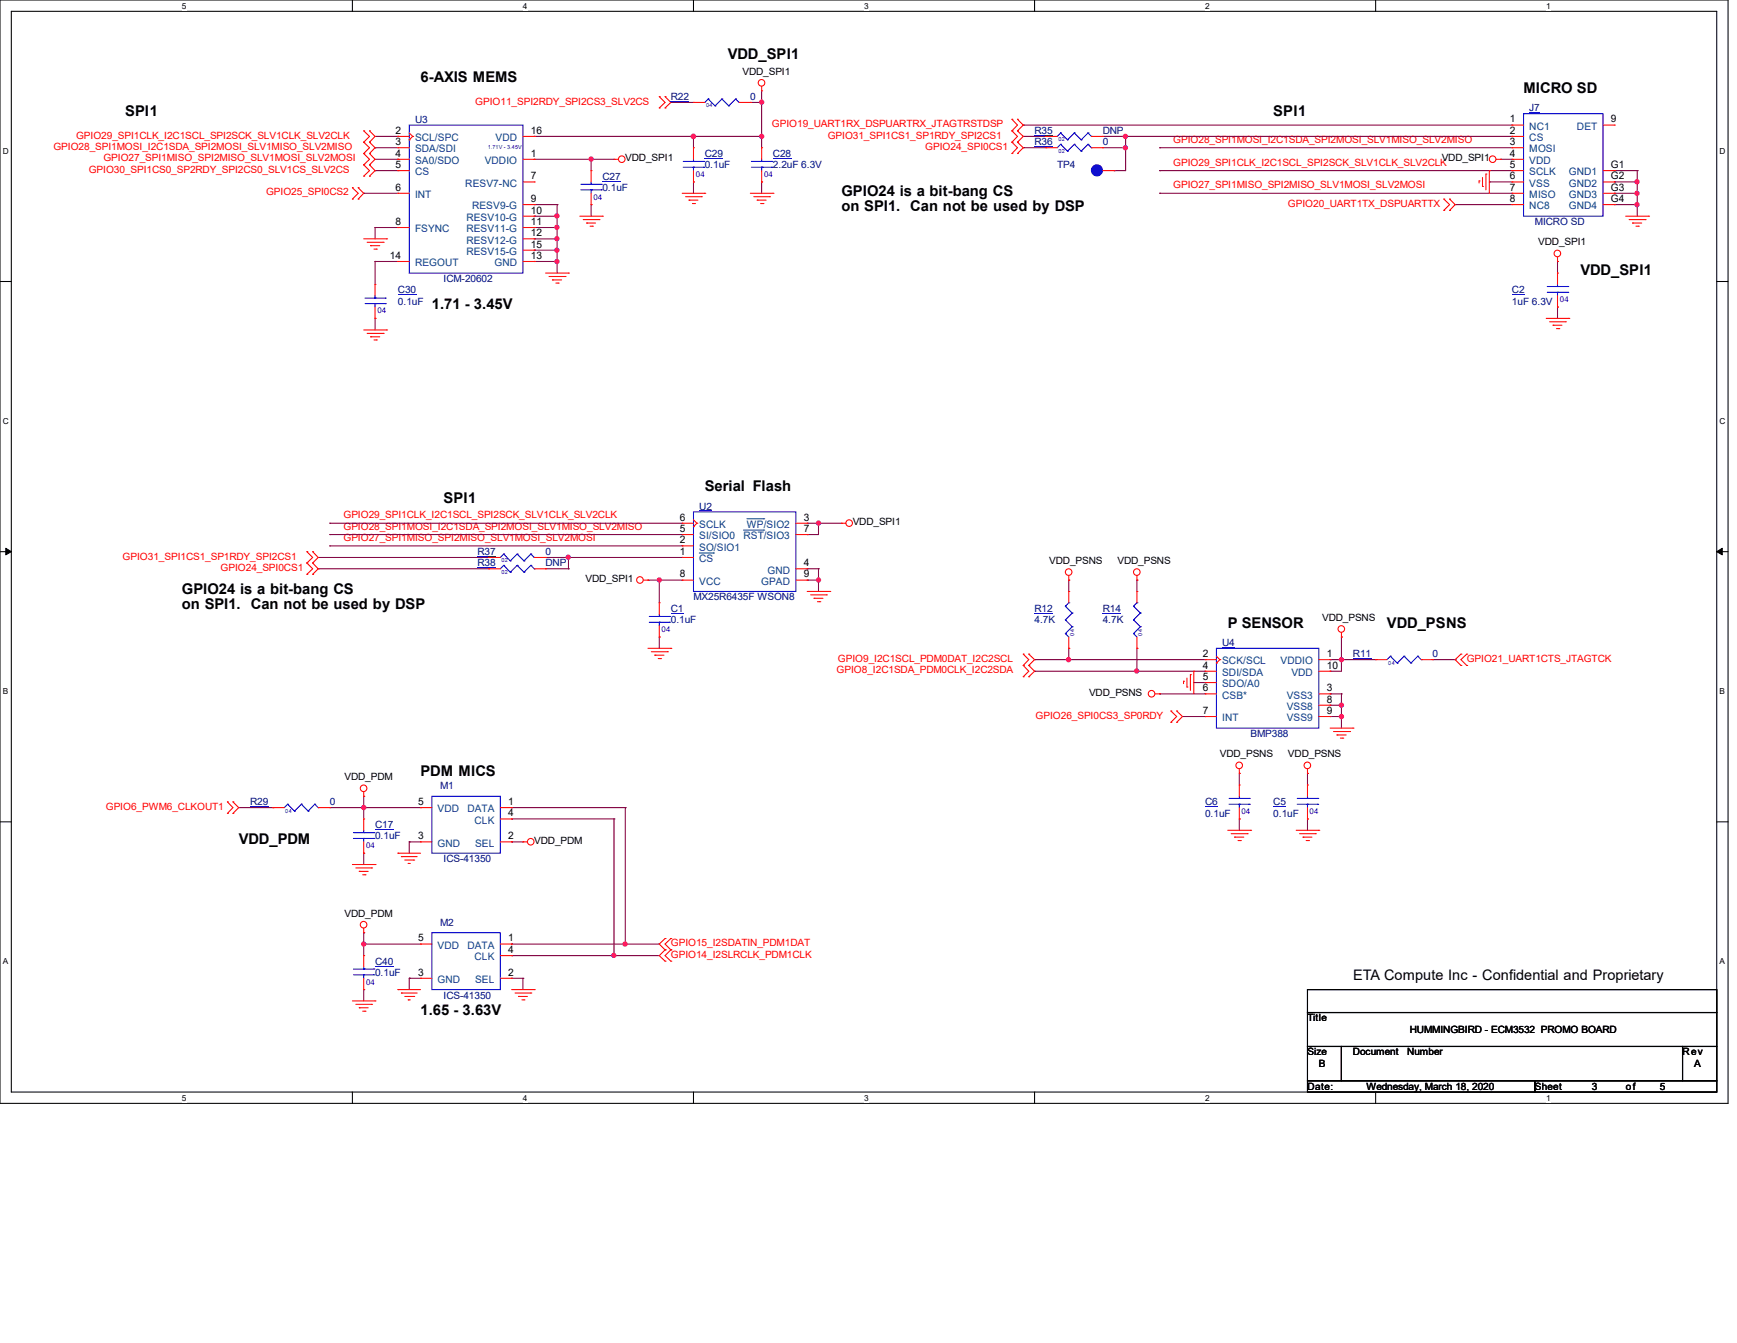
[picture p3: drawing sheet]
<svg xmlns="http://www.w3.org/2000/svg" width="279mm" height="216mm" viewBox="0 0 279 216" stroke-linecap="round" stroke-linejoin="round" font-family="sans-serif">
<path d="M0 0h278v177.4h-278zM1.8 1.8h274.3v173.8h-274.3z" fill="none" stroke="#000" stroke-width=".17"/>
<g fill="#fff">
<path d="M29.3 .2h.7v1.5h-.7z"/>
<path d="M29.3 175.8h.7v1.4h-.7z"/>
</g>
<path d="M56.7 0v1.8M56.7 175.6v1.8" fill="none" stroke="#000" stroke-width=".17"/>
<g fill="#fff">
<path d="M84.1 .2h.7v1.5h-.7z"/>
<path d="M84.1 175.8h.7v1.4h-.7z"/>
</g>
<path d="M111.5 0v1.8M111.5 175.6v1.8" fill="none" stroke="#000" stroke-width=".17"/>
<g fill="#fff">
<path d="M139 .2h.7v1.5h-.7z"/>
<path d="M139 175.8h.7v1.4h-.7z"/>
</g>
<path d="M166.4 0v1.8M166.4 175.6v1.8" fill="none" stroke="#000" stroke-width=".17"/>
<g fill="#fff">
<path d="M193.8 .2h.8v1.5h-.8z"/>
<path d="M193.8 175.8h.8v1.4h-.8z"/>
</g>
<path d="M221.3 0v1.8M221.3 175.6v1.8" fill="none" stroke="#000" stroke-width=".17"/>
<g fill="#fff">
<path d="M248.7 .2h.7v1.5h-.7z"/>
<path d="M248.7 175.8h.7v1.4h-.7z"/>
<path d="M.5 23.5h.9v1.5h-.9z"/>
<path d="M276.6 23.5h.9v1.5h-.9z"/>
<path d="M.5 67h.9v1.5h-.9z"/>
<path d="M276.6 67h.9v1.5h-.9z"/>
</g>
<path d="M0 45.3h1.8M276.1 45.3h1.9" fill="none" stroke="#000" stroke-width=".17"/>
<g fill="#fff">
<path d="M.5 110.4h.8v1.5h-.8z"/>
<path d="M276.6 110.4h.9v1.5h-.9z"/>
</g>
<path d="M0 88.7h1.8M276.1 88.7h1.9" fill="none" stroke="#000" stroke-width=".17"/>
<path d="M.9 88.1l.9 .6-.9 .5zM276.1 88.7l.9-.6v1.1z" fill="#000" stroke="#000" stroke-width=".16"/>
<g fill="#fff">
<path d="M.5 153.8h.8v1.5h-.8z"/>
<path d="M276.6 153.8h.9v1.5h-.9z"/>
</g>
<path d="M0 132.1h1.8M276.1 132.1h1.9M210.3 159.1h65.8v3.7h-65.8zM210.3 162.8h65.8v5.4h-65.8zM210.3 168.2h5.5v5.5h-5.5zM210.3 173.7h36.6v1.9h-36.6zM215.8 168.2h54.8v5.5h-54.8zM246.9 173.7h29.2v1.9h-29.2zM270.6 168.2h5.5v5.5h-5.5z" fill="none" stroke="#000" stroke-width=".17"/>
<g fill="none" stroke="#800040" stroke-width=".17">
<path d="M107.9 16.5h.1M107.9 16.5h3.6M120.7 16.5h1.8M122.5 16.5h.1M122.5 14.6v9.1M58.5 31.1h.1M58.5 31.1h5.5M60.3 36.6h.1M60.3 23.7h.1M60.3 27.4h.1M60.3 36.6h3.7M60.3 36.6v1.8"/>
<path d="M60.3 25.6h3.7M60.3 21.9h3.7M60.3 27.4h3.7M60.3 23.7h3.7M64 21.9h.1M64 25.6h.1M85.9 32.9h.1M85.9 38.4h.1M85.9 36.6h.1M85.9 34.8h.1M85.9 25.6h.1M85.9 21.9h.1"/>
<path d="M85.9 32.9h3.7M85.9 38.4h3.7M85.9 36.6h3.7M85.9 34.8h3.7M85.9 25.6h12.9M85.9 21.9h36.6M89.6 32.9h.1M89.6 38.4h.1M89.6 36.6h.1M89.6 34.8h.1M89.6 32.9v11M95.1 32.9h.1"/>
<path d="M95.1 25.6h.1M95.1 25.6v1.8M95.1 32.9v1.9M111.5 29.3h.1M111.5 21.9h.1M111.5 21.9v1.8M111.5 29.3v1.8M122.5 29.3h.1M122.5 21.9h.1M122.5 29.3v1.8M164.6 20.1h.1M164.6 21.9h.1"/>
<path d="M164.6 23.7h.1M164.6 21.9h3.6M164.6 23.7h3.6M164.6 20.1h78.6M177.4 21.9h65.8M177.4 23.7h3.7M179.2 27.4h.1M181.1 21.9h.1M181.1 23.7h.1M181.1 21.9v5.5h-1.9M186.5 31.1h.1M186.5 27.4h.1"/>
<path d="M186.5 23.7h.1M186.5 31.1h56.7M186.5 27.4h56.7M186.5 23.7h56.7M234.1 32.9h.1M234.1 32.9h9.1M239.6 29.3h.1M239.6 29.3h3.6M241.4 25.6h.1M241.4 25.6h1.8M243.2 21.9h.1M259.7 27.4h.1"/>
<path d="M259.7 29.3h.1M259.7 31.1h.1M259.7 32.9h.1M259.7 32.9h3.7M259.7 31.1h3.7M259.7 27.4h3.7M259.7 29.3h3.7M263.4 27.4h.1M263.4 29.3h.1M263.4 31.1h.1M263.4 32.9h.1M263.4 27.4v7.4"/>
<path d="M60.3 51.2h.1M60.3 42h.1M60.3 42h3.7M60.3 42v3.7M60.3 51.2v1.8M85.9 42h.1M85.9 40.2h.1M85.9 42h3.7M85.9 40.2h3.7M89.6 42h.1M89.6 40.2h.1M250.5 49.4h.1"/>
<path d="M250.5 42h.1M250.5 42v1.9M250.5 49.4v1.8M51.2 91.4h.1M51.2 89.6h27.4M51.2 91.4h27.4M53 87.8h.1M53 85.9h.1M53 84.1h.1M53 84.1h56.7M53 85.9h56.7M53 87.8h56.7"/>
<path d="M78.6 89.6h.1M87.8 89.6h21.9M87.8 91.4h3.6M91.4 89.6h.1M91.4 91.4h.1M91.4 89.6v1.8M104.2 93.3h.1M104.2 93.3h5.5M106 93.3h.1M106 93.3v3.6M109.7 89.6h.1M129.8 84.1h.1"/>
<path d="M129.8 85.9h.1M129.8 91.4h.1M129.8 93.3h.1M129.8 84.1h5.5M129.8 93.3h1.9M129.8 91.4h1.9M131.7 84.1h.1M131.7 91.4h.1M131.7 93.3h.1M131.7 84.1v1.8h-1.9M131.7 91.4v3.7M171.9 93.3h.1"/>
<path d="M171.9 93.3v1.8M182.9 93.3h.1M182.9 93.3v1.8M106 102.4h.1M106 102.4v1.8M166.4 106h.1M166.4 107.9h.1M166.4 106h27.4M166.4 107.9h27.4M171.9 104.2h.1M171.9 106h.1M171.9 104.2v1.8"/>
<path d="M182.9 107.9h.1M182.9 104.2h.1M182.9 104.2v3.7M186.5 111.5h.1M186.5 111.5h7.3M190.2 115.2h3.6M192 109.7h.1M192 109.7h1.8M193.8 115.2h.1M214 111.5h.1M214 115.2h.1M214 113.4h.1"/>
<path d="M214 107.9h.1M214 106h.1M214 106h7.3M214 111.5h1.8M214 115.2h1.8M214 113.4h1.8M215.8 111.5h.1M215.8 115.2h.1M215.8 113.4h.1M215.8 102.4h.1M215.8 106h.1M215.8 102.4v5.5h-1.8"/>
<path d="M215.8 111.5v5.6M230.4 106h3.7M234.1 106h.1M38.4 129.8h5.5M43.9 129.8h.1M53 129.8h14.6M58.5 137.2h.1M58.5 129.8h.1M58.5 128h.1M58.5 128v3.7M58.5 137.2v1.8M65.8 135.3h.1"/>
<path d="M65.8 135.3v1.9M65.8 135.3h1.8M82.3 135.3h.1M82.3 131.7h.1M82.3 129.8h.1M82.3 135.3h1.8M82.3 129.8h18.3M82.3 131.7h16.5M98.8 131.7h.1M98.8 131.7v21.9M100.6 129.8h.1M100.6 129.8v22"/>
<path d="M199.3 131.7h.1M199.3 124.3h.1M199.3 124.3v1.9M199.3 131.7v1.8M210.3 131.7h.1M210.3 124.3h.1M210.3 124.3v1.9M210.3 131.7v1.8M58.5 159.1h.1M58.5 151.8h.1M58.5 149.9h.1M58.5 149.9v3.7"/>
<path d="M58.5 159.1v1.8M58.5 151.8h9.1M65.8 157.3h.1M65.8 157.3v1.8M65.8 157.3h1.8M82.3 151.8h.1M82.3 153.6h.1M82.3 157.3h.1M82.3 153.6h23.7M82.3 151.8h23.7M82.3 157.3h1.8M84.1 157.3h.1"/>
<path d="M84.1 157.3v1.8M98.8 153.6h.1M100.6 151.8h.1"/>
</g>
<g fill="#f0f" stroke="#f0f" stroke-width=".17">
<circle cx="58.5" cy="129.8" r=".34"/>
<circle cx="98.7" cy="153.6" r=".34"/>
<circle cx="100.5" cy="151.8" r=".34"/>
<circle cx="58.5" cy="151.8" r=".34"/>
<circle cx="89.6" cy="34.7" r=".34"/>
<circle cx="89.6" cy="42" r=".34"/>
<circle cx="89.6" cy="40.2" r=".34"/>
<circle cx="89.6" cy="38.4" r=".34"/>
<circle cx="89.6" cy="36.5" r=".34"/>
<circle cx="95.1" cy="25.6" r=".34"/>
<circle cx="111.5" cy="21.9" r=".36"/>
<circle cx="122.5" cy="16.4" r=".34"/>
<circle cx="122.5" cy="21.9" r=".34"/>
<circle cx="182.8" cy="107.9" r=".34"/>
<circle cx="171.9" cy="106" r=".34"/>
<circle cx="215.8" cy="113.4" r=".34"/>
<circle cx="215.8" cy="115.2" r=".34"/>
<circle cx="263.3" cy="29.2" r=".34"/>
<circle cx="263.3" cy="31.1" r=".34"/>
<circle cx="263.3" cy="32.9" r=".34"/>
<circle cx="215.8" cy="106" r=".34"/>
<circle cx="131.7" cy="84.1" r=".34"/>
<circle cx="106" cy="93.2" r=".34"/>
<circle cx="131.7" cy="93.2" r=".34"/>
<circle cx="91.4" cy="89.6" r=".34"/>
<circle cx="181" cy="21.9" r=".34"/>
<circle cx="181" cy="23.7" r=".34"/>
</g>
<g fill="none" stroke="#f00" stroke-width=".17">
<path d="M106 17.4h.1M106 15.5h.1M106 15.5l1 1-1 .9M107 15.5h.1M107 17.4h.1M107 15.5l.9 1-.9 .9M111.5 16.5h.1M111.5 16.5h1.9M118.9 16.5h1.8M120.7 16.5h.1M122.5 14.6h.1M122.5 13.9v.7"/>
<path d="M162.8 19.2h.1M162.8 19.2l.9 .9-.9 .9M163.7 19.2h.1M163.7 19.2l.9 .9-.9 .9M56.7 32h.1M56.7 30.2h.1M56.7 30.2l.9 .9-.9 .9M57.6 30.2h.1M57.6 32h.1M57.6 30.2l.9 .9-.9 .9M58.5 26.5h.1M58.5 24.7h.1"/>
<path d="M58.5 22.9h.1M58.5 21h.1M58.5 28.3h.1M58.5 38.4h3.7M58.5 24.7l.9 .9-.9 .9M58.5 22.9l.9 .8-.9 1M58.5 21l.9 .9-.9 1M58.5 26.5l.9 .9-.9 .9M59.1 38.9h2.5M59.4 24.7h.1M59.4 26.5h.1M59.4 22.9h.1"/>
<path d="M59.4 21h.1M59.4 28.3h.1M59.4 24.7l.9 .9-.9 .9M59.4 22.9l.9 .8-.9 1M59.4 21l.9 .9-.9 1M59.4 26.5l.9 .9-.9 .9M59.6 39.5h.1M59.6 39.5h1.5M61.6 38.9h.1M62.2 38.4h.1M64 21.9h.1M64 23.7h.1"/>
<path d="M64 25.6h.1M64 27.4h.1M64 31.1h.1M64 36.6h.1M64 31.1h1.8M64 25.6h1.8M64 21.9h1.8M64 23.7h1.8M64 27.4h1.8M64 36.6h1.8M65.8 22.5h.1M65.8 21.4l.6 .5"/>
<path d="M66.4 21.9h.1M66.4 21.9l-.6 .6M84.1 38.4h1.8M84.1 34.8h1.8M84.1 25.6h1.8M84.1 21.9h1.8M84.1 29.3h1.8M84.1 36.6h1.8M84.1 32.9h1.8M85.9 25.6h.1M85.9 29.3h.1M85.9 32.9h.1"/>
<path d="M85.9 34.8h.1M85.9 36.6h.1M85.9 38.4h.1M85.9 21.9h.1M93.3 34.8h3.6M93.8 35.3h2.6M94.4 35.9h.1M94.4 35.9h1.4M94.9 36.4h.4M95.1 27.4h.1M95.1 32.9h.1M95.1 27.4v1.9"/>
<path d="M95.1 31.1v1.8M95.3 36.4h.1M96.4 35.3h.1M96.9 34.8h.1M98.8 25.6h.1M98.8 25.6h.7M109.7 31.1h3.7M110.3 31.6h2.5M110.8 32.2h.1M110.8 32.2h1.5M111.4 32.7h.3M111.5 23.7h.1"/>
<path d="M111.5 29.3h.1M111.5 23.7v1.9M111.5 27.4v1.9M111.7 32.7h.1M112.8 31.6h.1M113.4 31.1h.1M120.7 31.1h3.6M121.2 31.6h2.6M121.8 32.2h.1M121.8 32.2h1.4M122.3 32.7h.4M122.5 23.7h.1"/>
<path d="M122.5 29.3h.1M122.5 23.7v1.9M122.5 27.4v1.9M122.7 32.7h.1M123.8 31.6h.1M124.3 31.1h.1M162.8 21h.1M162.8 24.7h.1M162.8 22.9h.1M162.8 22.9l.9 .8-.9 1M162.8 21l.9 .9-.9 1M163.7 21h.1"/>
<path d="M163.7 22.9h.1M163.7 24.7h.1M163.7 22.9l.9 .8-.9 1M163.7 21l.9 .9-.9 1M168.2 23.7h.1M168.2 23.7h1.9M175.6 23.7h1.8M177.4 23.7h.1M177.4 27.4h1.8M179.2 27.4h.1M232.2 33.8h.1M232.2 32h.1"/>
<path d="M232.2 32l1 .9-1 .9M233.2 32h.1M233.2 33.8h.1M233.2 32l.9 .9-.9 .9M237.9 29.1h.1M237.9 29.1v.3M238.5 30h.1M238.5 28.5v1.5M239 28h.1M239 28v2.5M239.6 27.4h.1M239.6 27.4v3.7"/>
<path d="M240.7 25.6h.7M241.4 25.6h.1M261.5 34.8h3.7M262 35.3h2.6M262.6 35.9h.1M262.6 35.9h1.5M263.1 36.4h.4M263.5 36.4h.1M264.6 35.3h.1M265.2 34.8h.1M58.5 53h3.7M59.1 53.6h2.5"/>
<path d="M59.6 54.1h.1M59.6 54.1h1.5M60.2 40h.3M60.2 54.7h.3M60.3 45.7h.1M60.3 51.2h.1M60.3 45.7v1.8M60.3 49.4v1.8M60.5 40h.1M60.5 54.7h.1M61.6 53.6h.1M62.2 53h.1"/>
<path d="M64 42h.1M64 42h1.8M84.1 42h1.8M84.1 40.2h1.8M85.9 42h.1M85.9 40.2h.1M87.8 43.9h3.6M88.3 44.4h2.6M88.9 45h.1M88.9 45h1.4M89.4 45.5h.4M89.8 45.5h.1"/>
<path d="M90.9 44.4h.1M91.4 43.9h.1M248.7 51.2h3.6M249.3 51.7h2.5M249.8 52.3h.1M249.8 52.3h1.4M250.4 52.8h.3M250.5 42h.1M250.5 41.3v.7M250.7 52.8h.1M251.8 51.7h.1M252.3 51.2h.1"/>
<path d="M49.4 92.3h.1M49.4 90.5h.1M49.4 88.7h.1M49.4 90.5l.9 .9-.9 .9M49.4 88.7l.9 .9-.9 .9M50.3 90.5h.1M50.3 92.3h.1M50.3 88.7h.1M50.3 90.5l.9 .9-.9 .9M50.3 88.7l.9 .9-.9 .9M103.5 93.3h.7M104.2 93.3h.1"/>
<path d="M129.8 95.1h3.7M130.4 95.6h2.5M130.9 96.2h.1M130.9 96.2h1.5M131.5 96.7h.4M131.9 96.7h.1M132.9 95.6h.1M133.5 95.1h.1M135.3 84.1h.1M135.3 84.1h.8M171.9 93.3h.1M171.9 95.1h.1"/>
<path d="M171.9 92.5v.8M171.9 95.1v1.8M182.9 93.3h.1M182.9 95.1h.1M182.9 92.5v.8M182.9 95.1v1.8M104.2 104.2h3.7M104.8 104.8h2.6M105.3 105.3h.1M105.3 105.3h1.5M105.9 105.9h.4M106.3 105.9h.1"/>
<path d="M107.4 104.8h.1M107.9 104.2h.1M164.6 108.8h.1M164.6 107h.1M164.6 105.2h.1M164.6 107l.9 .9-.9 .9M164.6 105.2l.9 .8-.9 1M165.5 107h.1M165.5 108.8h.1M165.5 105.2h.1M165.5 107l.9 .9-.9 .9M165.5 105.2l.9 .8-.9 1"/>
<path d="M171.9 104.2h.1M171.9 102.4v1.8M182.9 104.2h.1M182.9 102.4v1.8M185.8 111.5h.7M186.5 111.5h.1M188.3 116.1h.1M188.3 114.3h.1M188.3 114.3l1 .9-1 .9M189.3 114.3h.1M189.3 116.1h.1M189.3 114.3l.9 .9-.9 .9"/>
<path d="M190.4 109.5h.1M190.4 109.5v.4M190.9 110.4h.1M190.9 109v1.4M191.5 108.5h.1M191.5 108.5v2.5M192 107.9h.1M192 107.9v3.6M193.8 106h.1M193.8 107.9h.1M193.8 109.7h.1M193.8 111.5h.1"/>
<path d="M193.8 115.2h.1M193.8 111.5h1.9M193.8 106h1.9M193.8 107.9h1.9M193.8 109.7h1.9M193.8 115.2h1.9M195.7 106.6h.1M195.7 105.5l.5 .5M196.2 106h.1M196.2 106l-.5 .6M212.1 111.5h1.9M212.1 106h1.9"/>
<path d="M212.1 107.9h1.9M212.1 115.2h1.9M212.1 113.4h1.9M214 106h.1M214 111.5h.1M214 113.4h.1M214 115.2h.1M214 107.9h.1M214 117.1h3.6M214.5 117.6h2.6M215.1 118.2h.1M215.1 118.2h1.4"/>
<path d="M215.6 118.7h.4M215.8 102.4h.1M215.8 101.7v.7M216 118.7h.1M217.1 117.6h.1M217.6 117.1h.1M221.3 106h.1M221.3 106h1.8M228.6 106h1.8M230.4 106h.1M235 105.2h.1M235 107h.1"/>
<path d="M235 105.2l-.9 .8 .9 1M235.9 107h.1M235.9 105.2h.1M235.9 105.2l-.9 .8 .9 1M36.6 130.8h.1M36.6 128.9h.1M36.6 128.9l.9 .9-.9 1M37.5 128.9h.1M37.5 130.8h.1M37.5 128.9l.9 .9-.9 1M43.9 129.8h.1M43.9 129.8h1.8"/>
<path d="M51.2 129.8h1.8M53 129.8h.1M56.7 139h3.6M57.2 139.5h2.6M58.5 128h.1M58.5 127.3v.7M59.8 139.5h.1M60.3 139h.1M64 137.2h.1M64 137.2h3.6M64.6 137.7h.1M64.6 137.7h2.5"/>
<path d="M65.1 138.3h1.4M65.7 138.8h.1M65.7 138.8h.3M66.5 138.3h.1M67.6 129.8h.1M67.6 135.3h.1M67.6 135.3h1.9M67.6 129.8h1.9M80.5 135.3h1.8M80.5 131.7h1.8M80.5 129.8h1.8M82.3 131.7h.1"/>
<path d="M82.3 129.8h.1M82.3 135.3h.1M84.1 135.3h.1M84.1 135.3h.7M197.5 133.5h3.7M198 134h2.6M198.6 134.6h.1M198.6 134.6h1.5M199.1 135.1h.4M199.3 124.3h.1M199.3 123.6v.7M199.5 135.1h.1"/>
<path d="M200.6 134h.1M201.2 133.5h.1M208.5 133.5h3.6M209 134h2.6M209.6 134.6h.1M209.6 134.6h1.4M210.1 135.1h.4M210.3 124.3h.1M210.3 123.6v.7M210.5 135.1h.1M211.6 134h.1M212.1 133.5h.1"/>
<path d="M57.8 140.1h.1M57.8 140.1h1.4M58.3 140.6h.4M58.5 149.9h.1M58.5 149.2v.7M58.7 140.6h.1M64 159.1h.1M64 159.1h3.6M64.6 159.6h.1M64.6 159.6h2.5M82.3 159.1h3.6M82.8 159.6h2.6"/>
<path d="M85.4 159.6h.1M85.9 159.1h.1M107 152.7h.1M107 154.5h.1M107 150.9h.1M107 152.7l-1 .9 1 .9M107 150.9l-1 .9 1 .9M107.9 154.5h.1M107.9 152.7h.1M107.9 150.9h.1M107.9 152.7l-.9 .9 .9 .9M107.9 150.9l-.9 .9 .9 .9"/>
<path d="M56.7 160.9h3.6M57.2 161.5h2.6M57.8 162h.1M57.8 162h1.4M58.3 162.6h.4M58.7 162.6h.1M59.8 161.5h.1M60.3 160.9h.1M65.1 160.2h1.4M65.7 160.7h.1M65.7 160.7h.3M66.5 160.2h.1"/>
<path d="M83.4 160.2h.1M83.4 160.2h1.4M83.9 160.7h.4M84.3 160.7h.1"/>
<circle cx="122.5" cy="13.3" r=".53"/>
<circle cx="100" cy="25.6" r=".53"/>
<circle cx="240.1" cy="25.6" r=".53"/>
<circle cx="250.5" cy="40.7" r=".53"/>
<circle cx="102.9" cy="93.2" r=".53"/>
<circle cx="136.6" cy="84.1" r=".53"/>
<circle cx="171.9" cy="92" r=".53"/>
<circle cx="182.9" cy="92" r=".53"/>
<circle cx="185.2" cy="111.5" r=".53"/>
<circle cx="215.8" cy="101.1" r=".53"/>
<circle cx="58.5" cy="126.7" r=".53"/>
<circle cx="85.4" cy="135.3" r=".53"/>
<circle cx="199.3" cy="123" r=".53"/>
<circle cx="210.3" cy="123" r=".53"/>
<circle cx="58.5" cy="148.7" r=".53"/>
</g>
<g fill="none" stroke="#00f" stroke-width=".17">
<path d="M113.9 15.9h.1M113.9 15.9l-.5 .6M113.9 15.9l1.1 1.1M115 17h.1M116.1 15.9h.1M116.1 15.9l-1.1 1.1M116.1 15.9l1.1 1.1M117.2 17h.1M118.3 15.9h.1M118.3 15.9l-1.1 1.1M118.3 15.9l.6 .6M118.9 16.5h.1"/>
<path d="M245.1 18.3h12.8v16.5h-12.8zM65.8 20.1h18.3v23.8h-18.3zM93.4 30.5h3.3M93.4 29.6h3.3M95.1 29.6h.1M95.1 30.5h.1M95.1 29.3v.3M95.1 30.5v.6M96.7 30.5h.1M96.7 29.6h.1M109.9 26.9h3.3M109.9 26h3.3"/>
<path d="M111.5 26h.1M111.5 26.9h.1M111.5 25.6v.4M111.5 26.9v.5M113.2 26.9h.1M113.2 26h.1M120.9 26.9h3.3M120.9 26h3.3M122.5 26h.1M122.5 26.9h.1M122.5 25.6v.4M122.5 26.9v.5"/>
<path d="M124.2 26.9h.1M124.2 26h.1M170.6 23.2h.1M170.6 23.2l-.5 .5M170.6 23.2l1.1 1.1M171.7 24.3h.1M172.8 23.2h.1M172.8 23.2l-1.1 1.1M172.8 23.2l1.1 1.1M173.9 24.3h.1M175 23.2h.1M175 23.2l-1.1 1.1"/>
<path d="M175 23.2l.6 .5M175.6 23.7h.1M58.7 48.8h3.3M58.7 47.9h3.3M60.3 47.9h.1M60.3 48.8h.1M60.3 47.5v.4M60.3 48.8v.6M62 48.8h.1M62 47.9h.1M171.4 99.7h.1M171.4 97.5h.1"/>
<path d="M171.4 99.7l1.1 1.1M171.4 97.5l1.1 1.1M171.9 96.9h.1M171.9 96.9l-.5 .6M172.5 98.6h.1M172.5 98.6l-1.1 1.1M182.3 99.7h.1M182.3 97.5h.1M182.3 99.7l1.1 1.1M182.3 97.5l1.1 1.1M182.9 96.9h.1M182.9 96.9l-.6 .6"/>
<path d="M183.4 98.6h.1M183.4 98.6l-1.1 1.1M171.4 101.9h.1M171.4 101.9l.5 .5M172.5 100.8h.1M172.5 100.8l-1.1 1.1M182.3 101.9h.1M182.3 101.9l.6 .5M183.4 100.8h.1M183.4 100.8l-1.1 1.1M195.7 104.2h16.4v12.9h-16.4zM223.6 105.5h.1"/>
<path d="M223.6 105.5l-.5 .5M223.6 105.5l1.1 1.1M224.7 106.6h.1M225.8 105.5h.1M225.8 105.5l-1.1 1.1M225.8 105.5l1.1 1.1M226.9 106.6h.1M228 105.5h.1M228 105.5l-1.1 1.1M228 105.5l.6 .5M228.6 106h.1M46.3 129.3h.1"/>
<path d="M46.3 129.3l-.6 .5M46.3 129.3l1.1 1.1M47.4 130.4h.1M48.5 129.3h.1M48.5 129.3l-1.1 1.1M48.5 129.3l1.1 1.1M49.6 130.4h.1M50.6 129.3h.1M50.6 129.3l-1 1.1M50.6 129.3l.6 .5M51.2 129.8h.1M69.5 128h11v9.2h-11z"/>
</g>
<path d="M107.9 16.3h2.9M96.9 29.1h2.9M113.4 25.4h2.9M124.3 25.4h3M166.4 23.6h2.9M64 47.4h2.9M166.4 98.6h2.9M177.4 98.6h2.9M196.6 104.1h2M217.6 105.9h3M40.2 129.7h2.9" fill="none" stroke="#000080" stroke-width=".16"/>
<circle cx="176.4" cy="27.4" r=".89" fill="#00f" stroke="#00f" stroke-width=".17"/>
<path d="M246 18.1h1.6v.1h-1.6z" fill="#000080"/>
<g fill="none" stroke="#f00" stroke-width=".17">
<path d="M168.2 21.9h.1M168.2 21.9h1.9M175.6 21.9h1.8M177.4 21.9h.1M243.2 20.1h.1M243.2 21.9h.1M243.2 23.7h.1M243.2 25.6h.1M243.2 27.4h.1M243.2 29.3h.1M243.2 31.1h.1M243.2 32.9h.1"/>
<path d="M243.2 20.1h1.9M243.2 21.9h1.9M243.2 23.7h1.9M243.2 25.6h1.9M243.2 27.4h1.9M243.2 29.3h1.9M243.2 31.1h1.9M243.2 32.9h1.9M257.9 20.1h1.8M257.9 27.4h1.8M257.9 29.3h1.8M257.9 31.1h1.8"/>
<path d="M257.9 32.9h1.8M259.7 20.1h.1M259.7 27.4h.1M259.7 29.3h.1M259.7 31.1h.1M259.7 32.9h.1M250.5 43.9h.1M250.5 49.4h.1M250.5 43.9v1.8M250.5 47.5v1.9M78.6 89.6h.1M78.6 91.4h.1"/>
<path d="M78.6 89.6h1.9M78.6 91.4h1.9M85.9 89.6h1.9M85.9 91.4h1.9M87.8 89.6h.1M87.8 91.4h.1M106 96.9h.1M106 96.9v1.9M109.7 89.6h.1M109.7 87.8h.1M109.7 85.9h.1M109.7 84.1h.1"/>
<path d="M109.7 93.3h.1M109.7 89.6h1.8M109.7 87.8h1.8M109.7 84.1h1.8M109.7 85.9h1.8M109.7 93.3h1.8M111.5 84.7h.1M111.5 83.6l.6 .5M112.1 84.1h.1M112.1 84.1l-.6 .6M128 84.1h1.8M128 91.4h1.8"/>
<path d="M128 85.9h1.8M128 93.3h1.8M129.8 84.1h.1M129.8 91.4h.1M129.8 85.9h.1M129.8 93.3h.1M106 102.4h.1M106 100.6v1.8M58.5 131.7h.1M58.5 137.2h.1M58.5 131.7v1.8M58.5 135.3v1.9"/>
<path d="M199.3 126.2h.1M199.3 131.7h.1M199.3 126.2v1.8M199.3 129.8v1.9M210.3 126.2h.1M210.3 131.7h.1M210.3 126.2v1.8M210.3 129.8v1.9M58.5 153.6h.1M58.5 159.1h.1M58.5 153.6v1.8M58.5 157.3v1.8"/>
<path d="M67.6 151.8h.1M67.6 157.3h.1M67.6 151.8h1.9M67.6 157.3h1.9M80.5 153.6h1.8M80.5 151.8h1.8M80.5 157.3h1.8M82.3 153.6h.1M82.3 151.8h.1M82.3 157.3h.1"/>
</g>
<g fill="none" stroke="#00f" stroke-width=".17">
<path d="M170.6 21.4h.1M170.6 21.4l-.5 .5M170.6 21.4l1.1 1.1M171.7 22.5h.1M172.8 21.4h.1M172.8 21.4l-1.1 1.1M172.8 21.4l1.1 1.1M173.9 22.5h.1M175 21.4h.1M175 21.4l-1.1 1.1M175 21.4l.6 .5M175.6 21.9h.1"/>
<path d="M248.9 47h3.3M248.9 46.1h3.3M250.5 46.1h.1M250.5 47h.1M250.5 45.7v.4M250.5 47v.5M252.2 47h.1M252.2 46.1h.1M81 89.1h.1M81 90.9h.1M81 89.1l-.5 .5M81 89.1l1.1 1.1"/>
<path d="M81 90.9l-.5 .5M81 90.9l1.1 1.1M82.1 90.2h.1M82.1 92h.1M83.2 89.1h.1M83.2 90.9h.1M83.2 89.1l-1.1 1.1M83.2 89.1l1.1 1.1M83.2 90.9l-1.1 1.1M83.2 90.9l1.1 1.1M84.3 90.2h.1M84.3 92h.1"/>
<path d="M85.4 89.1h.1M85.4 90.9h.1M85.4 89.1l-1.1 1.1M85.4 89.1l.5 .5M85.4 90.9l-1.1 1.1M85.4 90.9l.5 .5M85.9 89.6h.1M85.9 91.4h.1M104.4 99.1h3.3M106 99.1h.1M106 98.8v.3M107.7 99.1h.1"/>
<path d="M111.5 82.3h16.5v12.8h-16.5zM104.4 100h3.3M106 100h.1M106 100v.6M107.7 100h.1M56.9 134.8h3.3M56.9 133.9h3.3M58.5 133.9h.1M58.5 134.8h.1M58.5 133.5v.4M58.5 134.8v.5M60.2 134.8h.1"/>
<path d="M60.2 133.9h.1M197.7 129.3h3.3M197.7 128.4h3.3M199.3 128.4h.1M199.3 129.3h.1M199.3 128v.4M199.3 129.3v.5M201 129.3h.1M201 128.4h.1M208.7 129.3h3.3M208.7 128.4h3.3M210.3 128.4h.1"/>
<path d="M210.3 129.3h.1M210.3 128v.4M210.3 129.3v.5M212 129.3h.1M212 128.4h.1M56.9 156.7h3.3M56.9 155.8h3.3M58.5 155.8h.1M58.5 156.7h.1M58.5 155.4v.4M58.5 156.7v.6M60.2 156.7h.1"/>
<path d="M60.2 155.8h.1M69.5 149.9h11v9.2h-11z"/>
</g>
<path d="M166.4 21.8h2.9M243.2 47.4h2M76.8 89.4h2.9M76.8 91.3h2.9M107.9 98.6h2M112.5 82.1h2M60.3 133.3h2.9M193.8 129.7h2.1M204.8 129.7h2M60.3 155.3h2.9" fill="none" stroke="#000080" stroke-width=".16"/>
<path d="M112.5 88.9h2.3M114.8 88.9h.1M119.6 85.2h3.3M120.1 83.4h2.8M122.9 83.4h.1M122.9 85.2h.1" fill="none" stroke="#004080" stroke-width=".16"/>
<g fill="#f0f" stroke="#f0f" stroke-width=".17">
<circle cx="58.5" cy="129.8" r=".34"/>
<circle cx="98.7" cy="153.6" r=".34"/>
<circle cx="100.5" cy="151.8" r=".34"/>
<circle cx="58.5" cy="151.8" r=".34"/>
<circle cx="89.6" cy="34.7" r=".34"/>
<circle cx="89.6" cy="42" r=".34"/>
<circle cx="89.6" cy="40.2" r=".34"/>
<circle cx="89.6" cy="38.4" r=".34"/>
<circle cx="89.6" cy="36.5" r=".34"/>
<circle cx="95.1" cy="25.6" r=".34"/>
<circle cx="111.5" cy="21.9" r=".36"/>
<circle cx="122.5" cy="16.4" r=".34"/>
<circle cx="122.5" cy="21.9" r=".34"/>
<circle cx="182.8" cy="107.9" r=".34"/>
<circle cx="171.9" cy="106" r=".34"/>
<circle cx="215.8" cy="113.4" r=".34"/>
<circle cx="215.8" cy="115.2" r=".34"/>
<circle cx="263.3" cy="29.2" r=".34"/>
<circle cx="263.3" cy="31.1" r=".34"/>
<circle cx="263.3" cy="32.9" r=".34"/>
<circle cx="215.8" cy="106" r=".34"/>
<circle cx="131.7" cy="84.1" r=".34"/>
<circle cx="106" cy="93.2" r=".34"/>
<circle cx="131.7" cy="93.2" r=".34"/>
<circle cx="91.4" cy="89.6" r=".34"/>
<circle cx="181" cy="21.9" r=".34"/>
<circle cx="181" cy="23.7" r=".34"/>
</g>
<g font-size="2.4">
<text x="117.1" y="9.5">VDD_SPI1</text>
<text x="67.6" y="13.2">6-AXIS MEMS</text>
<text x="245.1" y="15">MICRO SD</text>
<text x="20.1" y="18.7">SPI1</text>
<text x="204.8" y="18.7">SPI1</text>
<text x="135.3" y="31.5">GPIO24 is a bit-bang CS</text>
<text x="135.3" y="33.9">on SPI1. Can not be used by DSP</text>
<text x="254.2" y="44.2">VDD_SPI1</text>
<text x="69.5" y="49.7">1.71 - 3.45V</text>
<text x="71.3" y="80.8">SPI1</text>
<text x="113.4" y="79">Serial Flash</text>
<text x="29.3" y="95.5">GPIO24 is a bit-bang CS</text>
<text x="29.3" y="97.9">on SPI1. Can not be used by DSP</text>
<text x="197.5" y="101">P SENSOR</text>
<text x="223.1" y="101">VDD_PSNS</text>
<text x="67.6" y="124.7">PDM MICS</text>
<text x="38.4" y="135.7">VDD_PDM</text>
<text x="67.6" y="163.1">1.65 - 3.63V</text>
</g>
<text font-size="2.3" x="217.6" y="157.6">ETA Compute Inc - Confidential and Proprietary</text>
<g font-size="1.7">
<text x="63.6" y="21.5">2</text>
<text x="63.6" y="23.3">3</text>
<text x="85.4" y="21.5">16</text>
<text x="242.9" y="19.7">1</text>
<text x="242.9" y="21.5">2</text>
<text x="242.9" y="23.3">3</text>
<text x="259.1" y="19.7">9</text>
<text x="63.6" y="25.2">4</text>
<text x="63.6" y="27">5</text>
<text x="85.4" y="25.2">1</text>
<text x="85.4" y="28.8">7</text>
<text x="242.9" y="25.2">4</text>
<text x="242.9" y="27">5</text>
<text x="242.9" y="28.8">6</text>
<text x="259.1" y="27">G1</text>
<text x="259.1" y="28.8">G2</text>
<text x="63.6" y="30.6">6</text>
<text x="85.4" y="32.5">9</text>
<text x="85.4" y="34.3">10</text>
<text x="242.9" y="30.6">7</text>
<text x="242.9" y="32.5">8</text>
<text x="259.1" y="30.6">G3</text>
<text x="259.1" y="32.5">G4</text>
<text x="62.7" y="41.6">14</text>
<text x="63.6" y="36.2">8</text>
<text x="85.4" y="36.2">11</text>
<text x="85.4" y="38">12</text>
<text x="85.4" y="41.6">13</text>
<text x="85.4" y="39.8">15</text>
<text x="109.3" y="83.7">6</text>
<text x="129.3" y="83.7">3</text>
<text x="109.3" y="89.2">1</text>
<text x="109.3" y="87.3">2</text>
<text x="109.3" y="85.5">5</text>
<text x="129.3" y="85.5">7</text>
<text x="109.3" y="92.8">8</text>
<text x="129.3" y="91">4</text>
<text x="129.3" y="92.8">9</text>
<text x="193.5" y="105.6">2</text>
<text x="193.5" y="107.5">4</text>
<text x="213.4" y="105.6">1</text>
<text x="213.4" y="107.5">10</text>
<text x="193.5" y="109.3">5</text>
<text x="193.5" y="111.1">6</text>
<text x="213.4" y="111.1">3</text>
<text x="213.4" y="112.9">8</text>
<text x="193.5" y="114.8">7</text>
<text x="213.4" y="114.8">9</text>
<text x="67.3" y="129.4">5</text>
<text x="81.7" y="131.2">4</text>
<text x="81.7" y="129.4">1</text>
<text x="67.3" y="134.9">3</text>
<text x="81.7" y="134.9">2</text>
<text x="67.3" y="151.3">5</text>
<text x="81.7" y="153.2">4</text>
<text x="81.7" y="151.3">1</text>
<text x="67.3" y="156.8">3</text>
<text x="81.7" y="156.8">2</text>
</g>
<g font-size="1.7" fill="#004080">
<text x="66.8" y="22.7">SCL/SPC</text>
<text x="79.7" y="22.7">VDD</text>
<text x="246" y="20.9">NC1</text>
<text x="246" y="22.7">CS</text>
<text x="253.7" y="20.9">DET</text>
<text x="66.8" y="24.5">SDA/SDI</text>
<text x="66.8" y="26.4">SA0/SDO</text>
<text x="66.8" y="28.2">CS</text>
<text x="78" y="26.4">VDDIO</text>
<text x="246" y="24.5">MOSI</text>
<text x="246" y="26.4">VDD</text>
<text x="246" y="28.2">SCLK</text>
<text x="252.3" y="28.2">GND1</text>
<text x="66.8" y="31.8">INT</text>
<text x="74.8" y="30">RESV7-NC</text>
<text x="75" y="35.5">RESV10-G</text>
<text x="75.9" y="33.7">RESV9-G</text>
<text x="246" y="30">VSS</text>
<text x="246" y="31.8">MISO</text>
<text x="246" y="33.7">NC8</text>
<text x="252.3" y="30">GND2</text>
<text x="252.3" y="31.8">GND3</text>
<text x="252.3" y="33.7">GND4</text>
<text x="66.8" y="37.3">FSYNC</text>
<text x="75" y="37.3">RESV11-G</text>
<text x="75" y="39.2">RESV12-G</text>
<text x="75" y="41">RESV15-G</text>
<text x="66.8" y="42.8">REGOUT</text>
<text x="79.5" y="42.8">GND</text>
<text x="112.5" y="88.5">SO/SIO1</text>
<text x="112.5" y="86.7">SI/SIO0</text>
<text x="112.5" y="84.9">SCLK</text>
<text x="119.6" y="86.7">RST/SIO3</text>
<text x="120.1" y="84.9">WP/SIO2</text>
<text x="112.5" y="90.4">CS</text>
<text x="112.5" y="94">VCC</text>
<text x="122.4" y="94">GPAD</text>
<text x="123.4" y="92.2">GND</text>
<text x="196.6" y="106.8">SCK/SCL</text>
<text x="206" y="106.8">VDDIO</text>
<text x="196.6" y="108.7">SDI/SDA</text>
<text x="196.6" y="110.5">SDO/A0</text>
<text x="196.6" y="112.3">CSB*</text>
<text x="207" y="112.3">VSS3</text>
<text x="207.7" y="108.7">VDD</text>
<text x="196.6" y="116">INT</text>
<text x="207" y="114.1">VSS8</text>
<text x="207" y="116">VSS9</text>
<text x="70.4" y="130.6">VDD</text>
<text x="75.2" y="130.6">DATA</text>
<text x="70.4" y="136.1">GND</text>
<text x="76.3" y="132.4">CLK</text>
<text x="76.4" y="136.1">SEL</text>
<text x="70.4" y="152.5">VDD</text>
<text x="75.2" y="152.5">DATA</text>
<text x="76.3" y="154.4">CLK</text>
<text x="70.4" y="158">GND</text>
<text x="76.4" y="158">SEL</text>
</g>
<g font-size="1.6" fill="#f00">
<text x="76.5" y="16.8">GPIO11_SPI2RDY_SPI2CS3_SLV2CS</text>
<text x="12.2" y="22.3">GPIO29_SPI1CLK_I2C1SCL_SPI2SCK_SLV1CLK_SLV2CLK</text>
<text x="124.2" y="20.4">GPIO19_UART1RX_DSPUARTRX_JTAGTRSTDSP</text>
<text x="133.1" y="22.3">GPIO31_SPI1CS1_SP1RDY_SPI2CS1</text>
<text x="188.7" y="22.9">GPIO28_SPI1MOSI_I2C1SDA_SPI2MOSI_SLV1MISO_SLV2MISO</text>
<text x="8.6" y="24.1">GPIO28_SPI1MOSI_I2C1SDA_SPI2MOSI_SLV1MISO_SLV2MISO</text>
<text x="14.3" y="27.8">GPIO30_SPI1CS0_SP2RDY_SPI2CS0_SLV1CS_SLV2CS</text>
<text x="16.6" y="26">GPIO27_SPI1MISO_SPI2MISO_SLV1MOSI_SLV2MOSI</text>
<text x="148.8" y="24.1">GPIO24_SPI0CS1</text>
<text x="188.7" y="26.6">GPIO29_SPI1CLK_I2C1SCL_SPI2SCK_SLV1CLK_SLV2CLK</text>
<text x="42.8" y="31.4">GPIO25_SPI0CS2</text>
<text x="188.7" y="30.3">GPIO27_SPI1MISO_SPI2MISO_SLV1MOSI_SLV2MOSI</text>
<text x="207.2" y="33.2">GPIO20_UART1TX_DSPUARTTX</text>
<text x="55.2" y="83.3">GPIO29_SPI1CLK_I2C1SCL_SPI2SCK_SLV1CLK_SLV2CLK</text>
<text x="19.7" y="90">GPIO31_SPI1CS1_SP1RDY_SPI2CS1</text>
<text x="55.2" y="87">GPIO27_SPI1MISO_SPI2MISO_SLV1MOSI_SLV2MOSI</text>
<text x="55.2" y="85.1">GPIO28_SPI1MOSI_I2C1SDA_SPI2MOSI_SLV1MISO_SLV2MISO</text>
<text x="35.5" y="91.8">GPIO24_SPI0CS1</text>
<text x="134.8" y="106.4">GPIO9_I2C1SCL_PDM0DAT_I2C2SCL</text>
<text x="235.9" y="106.4">GPIO21_UART1CTS_JTAGTCK</text>
<text x="134.6" y="108.2">GPIO8_I2C1SDA_PDM0CLK_I2C2SDA</text>
<text x="166.6" y="115.5">GPIO26_SPI0CS3_SP0RDY</text>
<text x="17" y="130.2">GPIO6_PWM6_CLKOUT1</text>
<text x="107.9" y="154">GPIO14_I2SLRCLK_PDM1CLK</text>
<text x="107.9" y="152.1">GPIO15_I2SDATIN_PDM1DAT</text>
</g>
<g font-size="1.6" fill="#000080">
<text x="107.9" y="16">R22</text>
<text x="120.7" y="16">0</text>
<text x="246" y="17.9">J7</text>
<text x="66.8" y="19.7">U3</text>
<text x="166.4" y="23.4">R36</text>
<text x="166.4" y="21.5">R35</text>
<text x="177.4" y="23.4">0</text>
<text x="177.4" y="21.5">DNP</text>
<text x="96.9" y="28.9">C27</text>
<text x="113.4" y="25.2">C29</text>
<text x="113.4" y="27.1">0.1uF</text>
<text x="124.3" y="25.2">C28</text>
<text x="124.3" y="27.1">2.2uF 6.3V</text>
<text x="170.1" y="27.1">TP4</text>
<text x="96.9" y="30.7">0.1uF</text>
<text x="246.9" y="36.2">MICRO SD</text>
<text x="64" y="47.2">C30</text>
<text x="71.3" y="45.3">ICM-20602</text>
<text x="243.2" y="47.2">C2</text>
<text x="64" y="49">0.1uF</text>
<text x="243.2" y="49">1uF 6.3V</text>
<text x="112.5" y="81.9">U2</text>
<text x="76.8" y="89.2">R37</text>
<text x="87.8" y="89.2">0</text>
<text x="76.8" y="91.1">R38</text>
<text x="87.8" y="91.1">DNP</text>
<text x="107.9" y="98.3">C1</text>
<text x="107.9" y="100.2">0.1uF</text>
<text x="111.5" y="96.5">MX25R6435F WSON8</text>
<text x="166.4" y="98.3">R12</text>
<text x="166.4" y="100.2">4.7K</text>
<text x="177.4" y="98.3">R14</text>
<text x="177.4" y="100.2">4.7K</text>
<text x="196.6" y="103.8">U4</text>
<text x="217.6" y="105.7">R11</text>
<text x="230.4" y="105.7">0</text>
<text x="201.2" y="118.5">BMP388</text>
<text x="40.2" y="129.5">R29</text>
<text x="53" y="129.5">0</text>
<text x="70.8" y="126.9">M1</text>
<text x="193.8" y="129.5">C6</text>
<text x="193.8" y="131.3">0.1uF</text>
<text x="204.8" y="129.5">C5</text>
<text x="204.8" y="131.3">0.1uF</text>
<text x="60.3" y="133.1">C17</text>
<text x="60.3" y="134.9">0.1uF</text>
<text x="71.3" y="138.6">ICS-41350</text>
<text x="70.8" y="148.8">M2</text>
<text x="60.3" y="155.1">C40</text>
<text x="60.3" y="156.9">0.1uF</text>
<text x="71.3" y="160.5">ICS-41350</text>
</g>
<g font-size="1.6">
<text x="119.4" y="12">VDD_SPI1</text>
<text x="100.6" y="26">VDD_SPI1</text>
<text x="231.9" y="26">VDD_SPI1</text>
<text x="247.4" y="39.5">VDD_SPI1</text>
<text x="137.2" y="84.5">VDD_SPI1</text>
<text x="94.2" y="93.6">VDD_SPI1</text>
<text x="168.8" y="90.7">VDD_PSNS</text>
<text x="179.7" y="90.7">VDD_PSNS</text>
<text x="212.7" y="99.8">VDD_PSNS</text>
<text x="175.2" y="111.9">VDD_PSNS</text>
<text x="55.4" y="125.4">VDD_PDM</text>
<text x="196.2" y="121.8">VDD_PSNS</text>
<text x="207.2" y="121.8">VDD_PSNS</text>
<text x="85.9" y="135.7">VDD_PDM</text>
<text x="55.4" y="147.4">VDD_PDM</text>
<text x="210.3" y="164.2">Title</text>
<text x="226.8" y="166">HUMMINGBIRD - ECM3532 PROMO BOARD</text>
<text x="210.3" y="169.7">Size</text>
<text x="212.1" y="171.5">B</text>
<text x="217.6" y="169.7">Document</text>
<text x="226.4" y="169.7">Number</text>
<text x="270.7" y="169.7">Rev</text>
<text x="272.5" y="171.5">A</text>
<text x="210.3" y="175.2">Date:</text>
<text x="219.8" y="175.2">Wednesday, March 18, 2020</text>
<text x="246.9" y="175.2">Sheet</text>
<text x="256" y="175.2">3</text>
<text x="261.5" y="175.2">of</text>
<text x="267" y="175.2">5</text>
</g>
<g font-size="1.3">
<text x="29.3" y="1.4">5</text>
<text x="84.1" y="1.4">4</text>
<text x="139" y="1.4">3</text>
<text x="193.8" y="1.4">2</text>
<text x="248.7" y="1.4">1</text>
<text x=".5" y="24.7">D</text>
<text x="276.6" y="24.7">D</text>
<text x=".5" y="68.2">C</text>
<text x="276.6" y="68.2">C</text>
<text x=".5" y="111.6">B</text>
<text x="276.6" y="111.6">B</text>
<text x=".5" y="155">A</text>
<text x="276.6" y="155">A</text>
<text x="29.3" y="177">5</text>
<text x="84.1" y="177">4</text>
<text x="139" y="177">3</text>
<text x="193.8" y="177">2</text>
<text x="248.7" y="177">1</text>
</g>
<g font-size="1.3" fill="#00f">
<text x="111.9" y="28.4">04</text>
<text x="122.9" y="28.4">04</text>
<text x="95.5" y="32.1">04</text>
<text x="60.7" y="50.4">04</text>
<text x="250.9" y="48.6">04</text>
<text x="106.4" y="101.6">04</text>
<text x="199.7" y="130.9">04</text>
<text x="210.7" y="130.9">04</text>
<text x="58.9" y="136.3">04</text>
<text x="58.9" y="158.3">04</text>
</g>
<g font-size=".9" fill="#00f">
<text x="113.6" y="17.3">04</text>
<text x="170.3" y="22.7">02</text>
<text x="78.4" y="24">1.71V - 3.45V</text>
<text x="170.3" y="24.6">02</text>
<text x="80.6" y="90.4">02</text>
<text x="80.6" y="92.2">02</text>
<text x="172.8" y="102.2" transform="rotate(-90 172.8 102.2)">04</text>
<text x="183.7" y="102.2" transform="rotate(-90 183.7 102.2)">04</text>
<text x="223.3" y="106.8">04</text>
<text x="45.9" y="130.6">04</text>
</g>
</svg>
